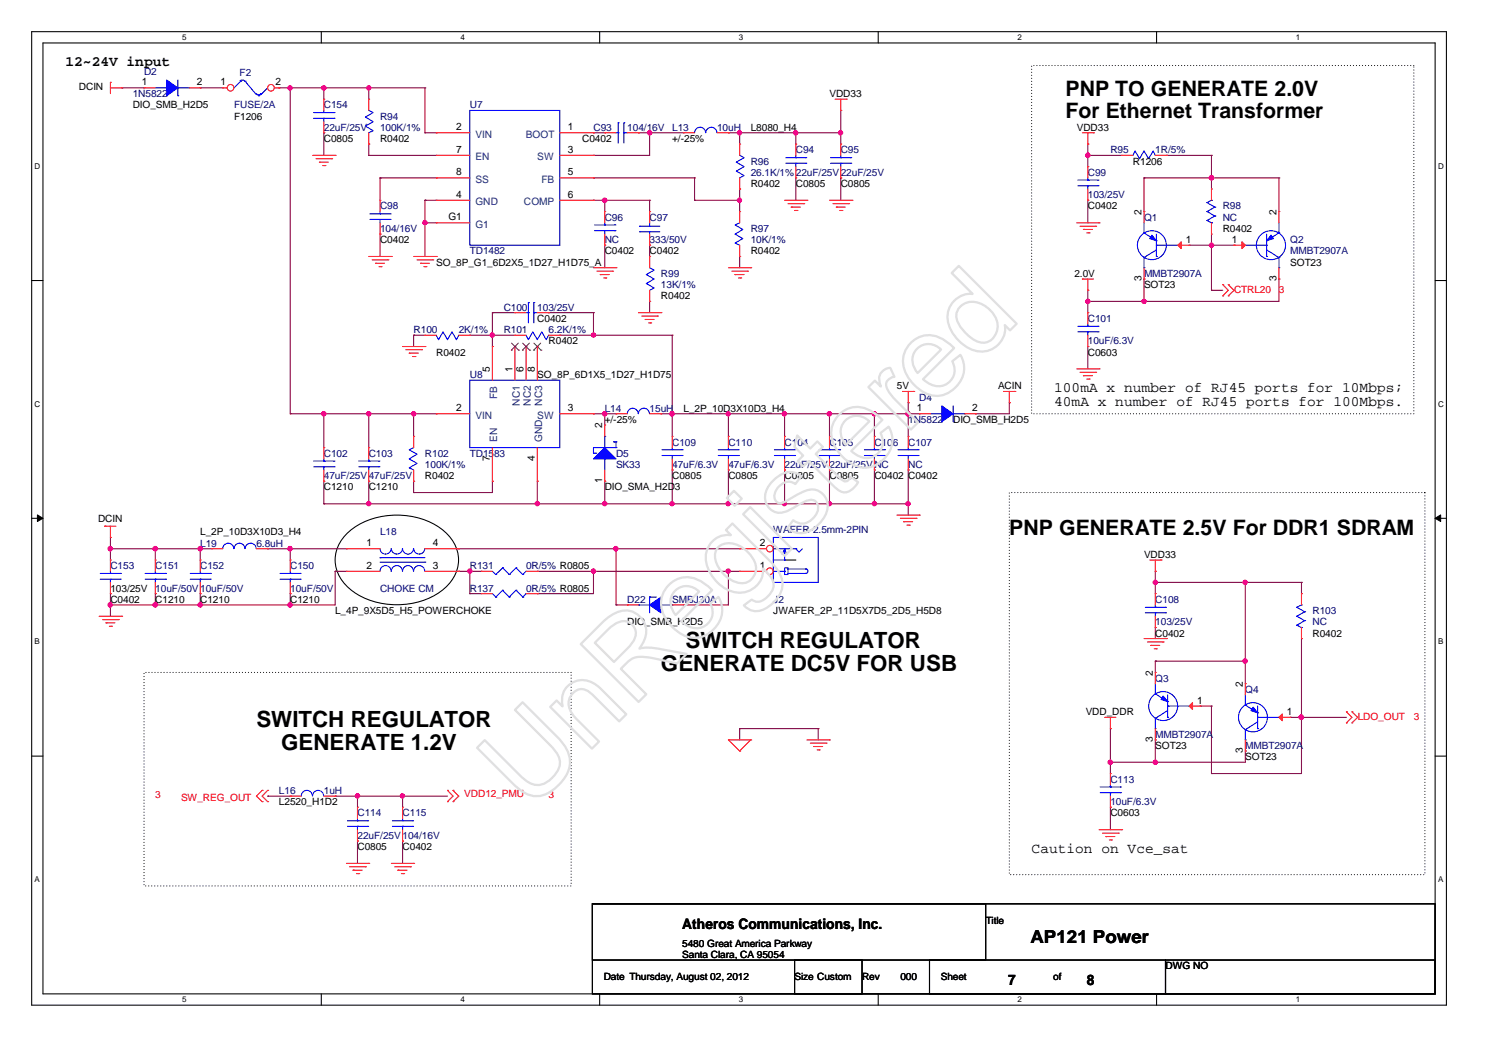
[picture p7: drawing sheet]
<svg xmlns="http://www.w3.org/2000/svg" width="297mm" height="210mm" viewBox="0 0 297 210" stroke-linecap="round" stroke-linejoin="round" font-family="sans-serif">
<path d="M6.3 6.3h281.4v193.6h-281.4zM8.5 8.5h277v189.1h-277z" fill="none" stroke="#000" stroke-width=".21"/>
<g fill="#fff">
<path d="M36.2 6.6h.9v1.7h-.9z"/>
<path d="M36.2 197.9h.9v1.8h-.9z"/>
</g>
<path d="M63.9 6.3v2.2M63.9 197.6v2.3" fill="none" stroke="#000" stroke-width=".21"/>
<g fill="#fff">
<path d="M91.6 6.6h.9v1.7h-.9z"/>
<path d="M91.6 197.9h.9v1.8h-.9z"/>
</g>
<path d="M119.3 6.3v2.2M119.3 197.6v2.3" fill="none" stroke="#000" stroke-width=".21"/>
<g fill="#fff">
<path d="M147 6.6h.9v1.7h-.9z"/>
<path d="M147 197.9h.9v1.8h-.9z"/>
</g>
<path d="M174.7 6.3v2.2M174.7 197.6v2.3" fill="none" stroke="#000" stroke-width=".21"/>
<g fill="#fff">
<path d="M202.4 6.6h.9v1.7h-.9z"/>
<path d="M202.4 197.9h.9v1.8h-.9z"/>
</g>
<path d="M230.1 6.3v2.2M230.1 197.6v2.3" fill="none" stroke="#000" stroke-width=".21"/>
<g fill="#fff">
<path d="M257.8 6.6h.8v1.7h-.8z"/>
<path d="M257.8 197.9h.8v1.8h-.8z"/>
<path d="M6.9 32.2h1.1v1.7h-1.1z"/>
<path d="M286.1 32.2h1.1v1.7h-1.1z"/>
<path d="M6.9 79.4h1.1v1.8h-1.1z"/>
<path d="M286.1 79.4h1.1v1.8h-1.1z"/>
</g>
<path d="M6.3 55.8h2.2M285.5 55.8h2.2" fill="none" stroke="#000" stroke-width=".21"/>
<g fill="#fff">
<path d="M6.9 126.7h1.1v1.8h-1.1z"/>
<path d="M286.1 126.7h1v1.8h-1z"/>
</g>
<path d="M6.3 103.1h2.2M285.5 103.1h2.2" fill="none" stroke="#000" stroke-width=".21"/>
<path d="M7.4 102.4l1.1 .7-1.1 .6zM285.5 103.1l1.1-.7v1.3z" fill="#000" stroke="#000" stroke-width=".2"/>
<g fill="#fff">
<path d="M6.9 174h1.1v1.8h-1.1z"/>
<path d="M286.1 174h1v1.8h-1z"/>
</g>
<path d="M68.9 106.3a15.3 15.3 0 0 1 17.1-2.3 8.6 8.6 0 0 1 5.2 7.4 8.6 8.6 0 0 1-5.2 7.3 15.7 15.7 0 0 1-16.2-1.4 7.1 7.1 0 0 1-.9-11zM156.1 111.4h2.2M6.3 150.4h2.2M285.5 150.4h2.2M117.8 179.7h78.3v11.2h-78.3zM117.8 179.7h167.7v17.9h-167.7zM158.1 190.9h13.4v6.7h-13.4zM184.9 190.9h47v6.7h-47zM231.9 190.9h53.6v6.7h-53.6z" fill="none" stroke="#000" stroke-width=".21"/>
<path d="M205.2 13h76.1v69.3h-76.1zM200.8 98h82.7v75.9h-82.7zM28.7 133.7h84.9v42.5h-84.9z" fill="none" stroke="#000" stroke-width=".21" stroke-dasharray="0 .6"/>
<g fill="none" stroke="#800040" stroke-width=".21">
<path d="M24.2 17.5h.1M24.2 17.5h4.5M39.8 17.5h.1M39.8 17.5h4.5M55.5 17.5h.1M55.5 17.5h29M57.7 17.5h.1M57.7 17.5v64.8M64.4 17.5h.1M64.4 17.5v2.2M73.4 17.5h.1M73.4 17.5v2.2"/>
<path d="M84.5 17.5h.1M84.5 17.5v8.9M64.4 26.4h.1M64.4 26.4v4.5M73.4 30.9h.1M73.4 28.7h.1M73.4 30.9h13.4M73.4 28.7v2.2M75.6 35.4h.1M75.6 35.4h11.2M75.6 35.4v4.4M84.5 39.8h.1"/>
<path d="M84.5 26.4h.1M84.5 39.8h2.3M84.5 39.8v11.2M84.5 26.4h2.3M118.1 39.8h.1M118.1 26.4h.1M118.1 30.9h.1M118.1 35.4h.1M118.1 35.4h20.1M118.1 39.8h11.1M118.1 26.4h2.2M120.3 39.8h.1"/>
<path d="M120.3 39.8v2.3M127 26.4h.1M127 26.4h9M129.2 26.4h.1M129.2 39.8h.1M129.2 26.4v4.5h-11.1M129.2 39.8v2.3M138.2 39.8h.1M138.2 35.4h.1M138.2 39.8h8.9M138.2 35.4v4.4M144.9 26.4h.1"/>
<path d="M144.9 26.4h22.4M147.1 39.8h.1M147.1 37.6h.1M147.1 26.4h.1M147.1 26.4v2.3M147.1 37.6v4.5M158.3 26.4h.1M158.3 39.8h.1M158.3 26.4v2.3M158.3 35.4v4.4M167.3 35.4h.1M167.3 26.4h.1"/>
<path d="M167.3 22h.1M167.3 22v6.7M167.3 35.4v4.4M216.4 39.8h.1M216.4 30.9h.1M216.4 28.7h.1M216.4 28.7v4.4M216.4 39.8v4.5M216.4 30.9h6.7M227.6 35.4h.1M227.6 35.4h26.8M227.6 35.4v6.7"/>
<path d="M232.1 30.9h.1M232.1 30.9h8.9M241 35.4h.1M241 30.9h.1M241 30.9v6.7M254.4 35.4h.1M254.4 35.4v6.7M75.6 46.6h.1M75.6 46.6v4.4M84.5 44.3h.1M84.5 44.3h2.3M120.3 48.8h.1"/>
<path d="M120.3 48.8v4.4M129.2 59.9h.1M129.2 48.8h.1M129.2 48.8v2.2M129.2 59.9v2.3M147.1 51h.1M147.1 51v2.2M216.4 59.9h.1M216.4 57.7h.1M216.4 57.7v4.5M227.6 59.9h.1M227.6 55.5h.1"/>
<path d="M227.6 55.5v4.4M236.6 48.8h8.9M241 48.8h.1M241 57.7h.1M241 46.6v11.1M241 57.7h2.2M254.4 55.5h.1M254.4 55.5v4.4h-38M82.3 66.7h.1M82.3 66.7h2.2M82.3 66.7v2.2M93.5 66.7h.1"/>
<path d="M93.5 66.7h8.9M98 66.7h.1M98 62.2h.1M98 62.2v6.7M98 62.2h4.4M109.1 62.2h.1M109.1 62.2h9M111.4 66.7h.1M111.4 66.7h22.3M118.1 62.2h.1M118.1 66.7h.1M118.1 62.2v4.5"/>
<path d="M133.7 66.7h.1M133.7 66.7v20.1M216.4 68.9h.1M216.4 68.9v4.5M57.7 82.3h.1M57.7 82.3h29.1M64.4 82.3h.1M64.4 95.7h.1M64.4 82.3v6.7M64.4 95.7v4.5M73.4 82.3h.1M73.4 95.7h.1"/>
<path d="M73.4 82.3v6.7M73.4 95.7v4.5M82.3 82.3h.1M82.3 95.7h.1M82.3 98h.1M82.3 82.3v4.5M82.3 95.7v2.3M98 95.7h.1M98 95.7v2.3h-15.7M106.9 95.7h.1M106.9 95.7v4.5M118.1 82.3h.1"/>
<path d="M118.1 82.3h4.4M120.3 82.3h.1M120.3 95.7h.1M120.3 82.3v2.2M120.3 95.7v4.5M131.5 82.3h.1M131.5 82.3h51.4M133.7 82.3h.1M133.7 93.5h.1M133.7 93.5v6.7M144.9 82.3h.1M144.9 93.5h.1"/>
<path d="M144.9 82.3v4.5M144.9 93.5v6.7M156.1 82.3h.1M156.1 93.5h.1M156.1 82.3v4.5M156.1 93.5v6.7M165 82.3h.1M165 93.5h.1M165 82.3v4.5M165 93.5v6.7M173.9 82.3h.1M173.9 93.5h.1"/>
<path d="M173.9 82.3v4.5M173.9 93.5v6.7M180.7 82.3h.1M180.7 80.1h.1M180.7 93.5h.1M180.7 80.1v6.7M180.7 93.5v8.9M194 82.3h.1M200.8 80.1h.1M200.8 80.1v2.2h-6.8M22 109.1h.1M22 106.9h.1"/>
<path d="M22 118.1h.1M22 109.1h20.1M22 106.9v4.5M22 118.1v4.4M30.9 109.1h.1M30.9 118.1h.1M30.9 109.1v2.3M30.9 118.1v2.2M39.8 109.1h.1M39.8 118.1h.1M39.8 109.1v2.3M39.8 118.1v2.2"/>
<path d="M53.2 109.1h.1M53.2 109.1h15.7M57.7 109.1h.1M57.7 118.1h.1M57.7 109.1v2.3M57.7 118.1v2.2M64.4 100.2h.1M64.4 100.2h116.3M66.7 113.6h.1M66.7 113.6v6.7h-44.7M66.7 113.6h2.2M73.4 100.2h.1"/>
<path d="M91.3 113.6h.1M91.3 109.1h.1M91.3 109.1h55.8M91.3 113.6h4.4M93.5 113.6h.1M93.5 118.1h.1M93.5 113.6v4.5M93.5 118.1h2.2M106.9 100.2h.1M106.9 118.1h.1M106.9 113.6h.1M106.9 113.6h40.2"/>
<path d="M118.1 113.6h.1M118.1 113.6v4.5h-11.2M120.3 100.2h.1M122.5 109.1h.1M122.5 109.1v11.2M133.7 100.2h.1M144.9 113.6h.1M144.9 100.2h.1M144.9 113.6v6.7h-8.9M156.1 100.2h.1M165 100.2h.1M173.9 100.2h.1"/>
<path d="M180.7 100.2h.1M229.8 113.6h.1M229.8 115.8h.1M229.8 113.6v4.5M229.8 115.8h29.1M247.7 115.8h.1M247.7 115.8v20.2M258.9 115.8h.1M258.9 115.8v2.3M22 120.3h.1M30.9 120.3h.1M39.8 120.3h.1"/>
<path d="M57.7 120.3h.1M122.5 120.3h.1M122.5 120.3h2.3M136 120.3h.1M229.8 124.8h.1M229.8 131.5h.1M229.8 124.8v2.2M229.8 131.5v2.2M229.8 131.5h17.9M247.7 131.5h.1M258.9 127h.1M258.9 127v26.8h-17.9"/>
<path d="M53.2 158.3h.1M53.2 158.3h4.5M66.7 158.3h.1M66.7 158.3h22.3M71.1 158.3h.1M71.1 158.3v2.2M80.1 158.3h.1M80.1 158.3v2.2M147.1 144.9h.1M147.1 144.9v2.2M147.1 144.9h15.7M162.8 144.9h.1"/>
<path d="M162.8 144.9v2.2M220.9 151.6h.1M220.9 144.9h.1M220.9 144.9v8.9M229.8 147.1h.1M229.8 151.6h.1M229.8 147.1v4.5M238.8 140.4h.1M238.8 140.4h2.2M241 140.4h.1M241 153.8h.1M241 140.4v13.4"/>
<path d="M247.7 149.3h.1M247.7 149.3v2.3h-26.8M256.7 142.7h.1M256.7 142.7h11.1M258.9 142.7h.1M71.1 167.3h.1M71.1 167.3v4.4M80.1 167.3h.1M80.1 167.3v4.4M220.9 160.5h.1M220.9 160.5v4.5"/>
</g>
<g fill="#f0f" stroke="#f0f" stroke-width=".21">
<circle cx="229.8" cy="151.6" r=".42"/>
<circle cx="258.8" cy="142.6" r=".43"/>
<circle cx="247.7" cy="131.5" r=".43"/>
<circle cx="241" cy="35.3" r=".42"/>
<circle cx="220.9" cy="151.6" r=".43"/>
<circle cx="80" cy="158.3" r=".42"/>
<circle cx="216.4" cy="30.9" r=".43"/>
<circle cx="227.6" cy="59.9" r=".42"/>
<circle cx="216.4" cy="59.9" r=".42"/>
<circle cx="71.1" cy="158.3" r=".42"/>
<circle cx="241" cy="48.8" r=".42"/>
<circle cx="57.7" cy="17.5" r=".42"/>
<circle cx="229.8" cy="115.8" r=".42"/>
<circle cx="97.9" cy="66.6" r=".43"/>
<circle cx="118.1" cy="66.6" r=".42"/>
<circle cx="120.3" cy="82.3" r=".43"/>
<circle cx="144.9" cy="82.3" r=".42"/>
<circle cx="133.7" cy="82.3" r=".42"/>
<circle cx="165" cy="82.3" r=".43"/>
<circle cx="82.3" cy="82.3" r=".42"/>
<circle cx="73.4" cy="82.3" r=".42"/>
<circle cx="64.4" cy="82.3" r=".43"/>
<circle cx="156" cy="100.2" r=".42"/>
<circle cx="165" cy="100.2" r=".43"/>
<circle cx="106.9" cy="100.2" r=".42"/>
<circle cx="73.4" cy="100.2" r=".42"/>
<circle cx="180.6" cy="82.3" r=".42"/>
<circle cx="180.6" cy="100.2" r=".42"/>
<circle cx="64.4" cy="17.5" r=".43"/>
<circle cx="73.4" cy="17.5" r=".42"/>
<circle cx="129.2" cy="26.4" r=".42"/>
<circle cx="147.1" cy="26.4" r=".42"/>
<circle cx="147.1" cy="39.8" r=".42"/>
<circle cx="158.3" cy="26.4" r=".42"/>
<circle cx="120.3" cy="39.8" r=".43"/>
<circle cx="84.5" cy="44.3" r=".42"/>
<circle cx="167.2" cy="26.4" r=".42"/>
<circle cx="21.9" cy="120.3" r=".43"/>
<circle cx="93.5" cy="113.6" r=".42"/>
<circle cx="57.7" cy="109.1" r=".43"/>
<circle cx="39.8" cy="120.3" r=".43"/>
<circle cx="57.7" cy="120.3" r=".43"/>
<circle cx="30.9" cy="109.1" r=".44"/>
<circle cx="39.8" cy="109.1" r=".43"/>
<circle cx="144.9" cy="113.6" r=".42"/>
<circle cx="118.1" cy="113.6" r=".42"/>
<circle cx="122.5" cy="109.1" r=".43"/>
<circle cx="30.9" cy="120.3" r=".44"/>
<circle cx="21.9" cy="109.1" r=".43"/>
<circle cx="144.9" cy="100.2" r=".42"/>
<circle cx="156" cy="82.3" r=".42"/>
<circle cx="120.3" cy="100.2" r=".43"/>
<circle cx="133.7" cy="100.2" r=".42"/>
<circle cx="247.7" cy="115.8" r=".42"/>
<circle cx="173.9" cy="82.3" r=".42"/>
<circle cx="173.9" cy="100.2" r=".42"/>
</g>
<g fill="none" stroke="#f00" stroke-width=".21">
<path d="M22 16.4h.1M22 16.4v2.2M22 17.5h2.2M24.2 17.5h.1M73.4 19.7h.1M73.4 19.7v2.3M166.1 19.7h2.3M167.3 19.7v2.3M168.4 19.7h.1M62.2 30.9h4.5M62.9 31.6h3.1M63.5 32.3h.1"/>
<path d="M63.5 32.3h1.8M64.2 32.9h.4M64.6 32.9h.1M66 31.6h.1M66.7 30.9h.1M73.4 28.7h.1M73.4 26.4v2.3M86.8 30.9h.1M86.8 35.4h.1M86.8 39.8h.1M86.8 26.4h.1M86.8 26.4h6.7"/>
<path d="M86.8 39.8h6.7M86.8 30.9h6.7M86.8 35.4h6.7M111.4 26.4h6.7M111.4 39.8h6.7M111.4 30.9h6.7M111.4 35.4h6.7M118.1 30.9h.1M118.1 26.4h.1M118.1 35.4h.1M118.1 39.8h.1M136 26.4h.1"/>
<path d="M136 26.4h2.2M142.7 26.4h2.2M144.9 26.4h.1M147.1 28.7h.1M147.1 37.6h.1M147.1 28.7v2.2M147.1 35.4v2.2M156.1 39.8h4.4M158.3 28.7h.1M158.3 35.4h.1M158.3 28.7v2.2M158.3 33.1v2.3"/>
<path d="M160.5 39.8h.1M165 39.8h4.5M167.3 22h.1M167.3 28.7h.1M167.3 35.4h.1M167.3 28.7v2.2M167.3 33.1v2.3M169.5 39.8h.1M215.3 26.4h2.2M216.4 28.7h.1M216.4 33.1h.1M216.4 39.8h.1"/>
<path d="M216.4 26.4v2.3M216.4 33.1v2.3M216.4 37.6v2.2M217.5 26.4h.1M241 37.6h.1M241 37.6v2.2M73.4 51h4.4M74 51.7h3.2M74.7 52.4h.1M74.7 52.4h1.8M75.4 53h.4M75.8 53h.1"/>
<path d="M77.2 51.7h.1M77.8 51h.1M82.3 51h4.5M83 51.7h3.1M83.6 52.4h.1M83.6 52.4h1.8M84.3 53h.4M84.7 53h.1M86.1 51.7h.1M86.8 51h.1M86.8 44.3h.1M86.8 44.3h6.7"/>
<path d="M118.1 53.2h4.4M118.7 53.9h3.2M119.4 54.6h.1M119.4 54.6h1.8M120.1 55.3h.4M120.3 42.1h.1M120.3 48.8h.1M120.3 42.1v2.2M120.3 46.6v2.2M120.5 55.3h.1M121.9 53.9h.1M122.5 53.2h.1"/>
<path d="M129.2 51h.1M129.2 59.9h.1M129.2 48.8h.1M129.2 42.1h.1M129.2 42.1v2.2M129.2 46.6v2.2M129.2 51v2.2M129.2 57.7v2.2M144.9 53.2h4.4M145.6 53.9h3.1M146.2 54.6h.1M146.2 54.6h1.8"/>
<path d="M146.9 55.3h.5M147.4 55.3h.1M148.7 53.9h.1M149.3 53.2h.1M156.8 40.5h3.1M157.4 41.2h.1M157.4 41.2h1.8M158.1 41.9h.4M158.5 41.9h.1M159.9 40.5h.1M165.7 40.5h3.1M166.4 41.2h.1"/>
<path d="M166.4 41.2h1.7M167 41.9h.5M167.5 41.9h.1M168.8 40.5h.1M214.2 44.3h4.4M214.8 45h3.2M215.3 55.5h.1M215.3 55.5h2.2M215.5 45.6h.1M215.5 45.6h1.8M216.2 46.3h.5M216.4 57.7h.1"/>
<path d="M216.4 55.5v2.2M216.7 46.3h.1M218 45h.1M218.6 44.3h.1M227.6 42.1h.1M227.6 55.5h.1M227.6 42.1v2.2M227.6 53.2v2.3M234.3 48.8h2.3M236.6 48.8h.1M241 46.6h.1M241 44.3v2.3"/>
<path d="M243.2 58.8h.1M243.2 56.6h.1M243.2 56.6l1.1 1.1-1.1 1.1M244.3 58.8h.1M244.3 56.6h.1M244.3 56.6l1.2 1.1-1.2 1.1M245.5 48.8h.1M245.5 48.8h2.2M254.4 42.1h.1M254.4 55.5h.1M254.4 42.1v2.2M254.4 53.2v2.3"/>
<path d="M80.1 68.9h4.4M80.7 69.5h3.2M81.4 70.2h.1M81.4 70.2h1.8M82.1 70.9h.4M82.5 70.9h.1M83.9 69.5h.1M84.5 68.9h.1M84.5 66.7h.1M84.5 66.7h2.3M91.3 66.7h2.2M93.5 66.7h.1"/>
<path d="M98 68.9h.1M98 68.9v6.7M102.4 68.9h.1M102.4 66.7h.1M102.4 62.2h.1M102.4 62.2h2.2M102.4 68.9v6.7M102.4 66.7h2.2M104.6 68.9h.1M104.6 68.9v6.7M106.9 68.9h.1M106.9 62.2h2.2"/>
<path d="M106.9 68.9v6.7M109.1 62.2h.1M109.1 66.7h2.3M111.4 66.7h.1M127 62.2h4.5M127.7 62.9h3.1M128.3 63.5h.1M128.3 63.5h1.8M129 64.2h.4M129.4 64.2h.1M130.8 62.9h.1M131.5 62.2h.1"/>
<path d="M179.5 77.8h2.3M180.7 77.8v2.3M181.8 77.8h.1M199.6 77.8h2.3M200.8 77.8v2.3M201.9 77.8h.1M214.2 73.4h4.4M214.8 74h3.2M215.5 74.7h.1M215.5 74.7h1.8M216.2 75.4h.5M216.7 75.4h.1"/>
<path d="M218 74h.1M218.6 73.4h.1M73.4 89h.1M73.4 95.7h.1M73.4 89v2.3M73.4 93.5v2.2M82.3 95.7h.1M82.3 86.8h.1M82.3 86.8v2.2M82.3 93.5v2.2M86.8 82.3h.1M86.8 82.3h6.7"/>
<path d="M98 95.7h.1M98 89v6.7M106.9 95.7h.1M106.9 89v6.7M111.4 82.3h6.7M118.1 82.3h.1M133.7 86.8h.1M133.7 93.5h.1M133.7 86.8v2.2M133.7 91.3v2.2M144.9 86.8h.1M144.9 93.5h.1"/>
<path d="M144.9 86.8v2.2M144.9 91.3v2.2M156.1 86.8h.1M156.1 93.5h.1M156.1 86.8v2.2M156.1 91.3v2.2M173.9 86.8h.1M173.9 93.5h.1M173.9 86.8v2.2M173.9 91.3v2.2M180.7 80.1h.1M180.7 86.8h.1"/>
<path d="M180.7 93.5h.1M180.7 86.8v2.2M180.7 91.3v2.2M182.9 82.3h.1M182.9 82.3h2.2M191.8 82.3h2.2M194 82.3h.1M200.8 80.1h.1M20.8 104.6h.1M20.8 104.6h2.3M22 106.9h.1M22 111.4h.1"/>
<path d="M22 118.1h.1M22 104.6v2.3M22 111.4v2.2M22 115.8v2.3M39.8 111.4h.1M39.8 118.1h.1M39.8 111.4v2.2M39.8 115.8v2.3M57.7 111.4h.1M57.7 118.1h.1M57.7 111.4v2.2M57.7 115.8v2.3"/>
<path d="M68.9 109.1h.1M68.9 113.6h.1M68.9 109.1h6.7M68.9 113.6h6.7M84.5 109.1h6.8M84.5 113.6h6.8M91.3 113.6h.1M91.3 109.1h.1M95.7 113.6h.1M95.7 113.6h2.3M104.6 113.6h2.3M106.9 113.6h.1"/>
<path d="M178.4 102.4h4.5M179.1 103.1h3.1M179.7 103.8h.1M179.7 103.8h1.9M180.4 104.4h.5M180.9 104.4h.1M182.2 103.1h.1M182.9 102.4h.1M228.7 111.4h2.3M229.8 113.6h.1M229.8 111.4v2.2M231 111.4h.1"/>
<path d="M258.9 118.1h.1M258.9 118.1v2.2M19.7 122.5h4.5M20.4 123.2h3.1M21.1 123.9h.1M21.1 123.9h1.8M21.8 124.5h.4M22.2 124.5h.1M23.5 123.2h.1M24.2 122.5h.1M124.8 120.3h.1M124.8 120.3h2.2"/>
<path d="M133.7 120.3h2.3M136 120.3h.1M227.6 127h4.5M228.3 127.7h3.1M228.9 128.3h.1M228.9 128.3h1.8M229.6 129h.4M230 129h.1M231.4 127.7h.1M232.1 127h.1M247.7 136h.1M247.7 136v2.2"/>
<path d="M258.9 127h.1M258.9 124.8v2.2M52.1 157.2h.1M52.1 159.4h.1M52.1 157.2l-1.1 1.1 1.1 1.1M53.2 157.2h.1M53.2 159.4h.1M53.2 157.2l-1.1 1.1 1.1 1.1M57.7 158.3h.1M57.7 158.3h2.2M64.4 158.3h2.3M66.7 158.3h.1"/>
<path d="M89 159.4h.1M89 157.2h.1M89 157.2l1.1 1.1-1.1 1.1M90.1 159.4h.1M90.1 157.2h.1M90.1 157.2l1.2 1.1-1.2 1.1M144.9 147.1h.1M144.9 147.1h4.4M144.9 147.1l2.2 2.2M147.1 149.3h.1M149.3 147.1h.1M149.3 147.1l-2.2 2.2"/>
<path d="M160.5 147.1h4.5M161.2 147.8h3.1M161.9 148.5h.1M161.9 148.5h1.8M162.6 149.1h.4M163 149.1h.1M164.3 147.8h.1M165 147.1h.1M219.8 142.7h.1M219.8 142.7h2.2M220.9 144.9h.1M220.9 142.7v2.2"/>
<path d="M247.7 149.3h.1M247.7 147.1v2.2M254.4 142.7h2.3M256.7 142.7h.1M267.8 143.8h.1M267.8 141.6h.1M267.8 141.6l1.1 1.1-1.1 1.1M268.9 143.8h.1M268.9 141.6h.1M268.9 141.6l1.2 1.1-1.2 1.1M68.9 171.7h4.5M69.5 172.4h3.2"/>
<path d="M70.2 173.1h.1M70.2 173.1h1.8M70.9 173.7h.5M71.1 160.5h.1M71.1 167.3h.1M71.1 160.5v2.3M71.1 165v2.3M71.4 173.7h.1M72.7 172.4h.1M73.4 171.7h.1M77.8 171.7h4.5M78.5 172.4h3.2"/>
<path d="M79.2 173.1h.1M79.2 173.1h1.8M79.8 173.7h.5M80.3 173.7h.1M81.7 172.4h.1M82.3 171.7h.1M218.6 165h4.5M219.3 165.7h3.2M220 166.4h.1M220 166.4h1.8M220.7 167h.4M221.1 167h.1"/>
<path d="M222.5 165.7h.1M223.1 165h.1"/>
</g>
<g fill="none" stroke="#00f" stroke-width=".21">
<path d="M73.4 22l.8 .4-1.5 .9 1.5 .9-1.5 .9 1.5 .9-.8 .4M93.5 22h17.9v26.8h-17.9zM138.2 26.4a1.12 1.12 0 0 1 1.1-1.1 1.12 1.12 0 0 1 1.1 1.1 1.1 1.1 0 0 1 1.1-1.1 1.1 1.1 0 0 1 1.1 1.1M147.1 30.9l.9 .5-1.5 .9 1.5 .8-1.5 .9 1.5 .9-.9 .5M156.3 32.5h4M156.3 31.4h4M158.3 31.4h.1M158.3 32.5h.1M158.3 30.9v.5M158.3 32.5v.6M160.3 32.5h.1M160.3 31.4h.1"/>
<path d="M165.2 32.5h4M165.2 31.4h4M167.3 31.4h.1M167.3 32.5h.1M167.3 30.9v.5M167.3 32.5v.6M169.2 32.5h.1M169.2 31.4h.1M214.4 36.9h4M214.4 35.8h4M216.4 35.8h.1M216.4 36.9h.1"/>
<path d="M216.4 35.4v.4M216.4 36.9v.7M218.4 36.9h.1M218.4 35.8h.1M241 39.8h.1M241 39.8l-.9 .5M118.3 45.9h4M118.3 44.7h4M120.3 44.7h.1M120.3 45.9h.1M120.3 44.3v.4M120.3 45.9v.7"/>
<path d="M122.3 45.9h.1M122.3 44.7h.1M127.2 45h.1M127.2 46.1h.1M127.2 45h4.1M127.2 46.1h4.1M129.2 53.2l.9 .5-1.5 .9 1.5 .9-1.5 .9 1.5 .9-.9 .4M129.2 46.1h.1M129.2 45h.1M129.2 44.3v.7M129.2 46.1v.5M227.6 46.3h.1"/>
<path d="M227.6 51.2h.1M227.6 53.2h.1M227.6 44.3v2M227.6 51.2v2M227.6 46.3l2.4 1.6M230 48.8h.1M230 51h.1M230 47.9h.1M230 48.8h4.3M230 46.6v4.4M230 49.7l-2.4 1.5M240.1 43.8h.1"/>
<path d="M240.1 42.1h.1M240.1 40.3h.1M240.1 43.8l.9 .5M240.1 42.1l1.6 .9M240.1 40.3l1.6 .9M241 44.3h.1M241.7 43h.1M241.7 41.2h.1M241.7 43l-1.6 .8M241.7 41.2l-1.6 .9M247.7 48.8h4.3M252 48.8h.1"/>
<path d="M252 51h.1M252 47.9h.1M252 46.6v4.4M252 49.7l2.4 1.5M254.4 46.3h.1M254.4 51.2h.1M254.4 53.2h.1M254.4 44.3v2M254.4 51.2v2M254.4 46.3l-2.4 1.6M86.8 66.7l.4 .9 .9-1.6 .9 1.6 .9-1.6 .9 1.6 .5-.9M93.5 75.6h17.9v13.4h-17.9z"/>
<path d="M104.6 66.7l.5 .9 .9-1.6 .9 1.6 .9-1.6 .9 1.6 .4-.9M104.6 62.2h.5M105.1 62.2h.1M105.1 60.2h.1M105.1 60.2v4M106.2 60.2h.1M106.2 62.2h.1M106.2 62.2h.7M106.2 60.2v4M71.4 92.8h4M71.4 91.7h4M73.4 91.7h.1"/>
<path d="M73.4 92.8h.1M73.4 91.3v.4M73.4 92.8v.7M75.4 92.8h.1M75.4 91.7h.1M82.3 89l-.9 .4 1.6 .9-1.6 1 1.6 .9-1.6 .8 .9 .5M131.7 90.6h4M131.7 89.4h4M133.7 89.4h.1M133.7 90.6h.1M133.7 89v.4M133.7 90.6v.7"/>
<path d="M135.7 90.6h.1M135.7 89.4h.1M142.9 90.6h4M142.9 89.4h4M144.9 89.4h.1M144.9 90.6h.1M144.9 89v.4M144.9 90.6v.7M146.9 90.6h.1M146.9 89.4h.1M154 90.6h4.1M154 89.4h4.1"/>
<path d="M156.1 89.4h.1M156.1 90.6h.1M156.1 89v.4M156.1 90.6v.7M158.1 90.6h.1M158.1 89.4h.1M172 90.6h4M172 89.4h4M173.9 89.4h.1M173.9 90.6h.1M173.9 89v.4M173.9 90.6v.7"/>
<path d="M176 90.6h.1M176 89.4h.1M178.6 90.6h4.1M178.6 89.4h4.1M180.7 89.4h.1M180.7 90.6h.1M180.7 89v.4M180.7 90.6v.7M182.7 90.6h.1M182.7 89.4h.1M185.1 82.3h2.3M187.4 82.3h.1"/>
<path d="M189.6 83.9h.1M189.6 80.7v3.2M189.6 82.3h2.2M191.8 82.3h.1M19.9 115.2h4.1M19.9 114h4.1M22 114h.1M22 115.2h.1M22 113.6v.4M22 115.2v.6M24 115.2h.1M24 114h.1"/>
<path d="M37.8 115.2h4.1M37.8 114h4.1M39.8 114h.1M39.8 115.2h.1M39.8 113.6v.4M39.8 115.2v.6M41.9 115.2h.1M41.9 114h.1M55.7 115.2h4M55.7 114h4M57.7 114h.1M57.7 115.2h.1"/>
<path d="M57.7 113.6v.4M57.7 115.2v.6M59.7 115.2h.1M59.7 114h.1M75.6 113.6a1.1 1.1 0 0 1 1.1-1.1 1.1 1.1 0 0 1 1.1 1.1M75.6 109.1a1.1 1.1 0 0 0 1.1 1.1 1.1 1.1 0 0 0 1.1-1.1M75.6 110.9h.1M75.6 111.8h8.9M75.6 110.9h8.9M77.8 113.6a1.1 1.1 0 0 1 1.1-1.1 1.1 1.1 0 0 1 1.1 1.1 1.1 1.1 0 0 1 1.1-1.1 1.1 1.1 0 0 1 1.1 1.1M77.8 109.1a1.12 1.12 0 0 0 1.2 1.1 1.12 1.12 0 0 0 1.1-1.1 1.08 1.08 0 0 0 1.1 1.1 1.08 1.08 0 0 0 1-1.1M82.3 113.6a1.1 1.1 0 0 1 1.1-1.1 1.1 1.1 0 0 1 1.1 1.1"/>
<path d="M82.3 109.1a1.1 1.1 0 0 0 1.1 1.1 1.1 1.1 0 0 0 1.1-1.1M84.5 111.8h.1M98 113.6l.6 .6M98.6 114.2h.1M100 112.9h.1M100 112.9l-1.4 1.3M100 112.9l1.3 1.3M101.3 114.2h.1M102.7 112.9h.1M102.7 112.9l-1.4 1.3M102.7 112.9l1.3 1.3M104 114.2h.1"/>
<path d="M104.6 113.6h.1M104.6 113.6l-.6 .6M129.2 118.7h.1M129.2 118.7v3.2M129.2 118.7h1.2M130.4 118.7h.1M153.8 106.9h9v8.9h-9zM153.8 113.6h2.3M153.8 111.4h2.3M153.8 109.1h4.5M156.1 112.9h.7v1.3h-.7zM156.1 109.1l.4 1.1h-.9z"/>
<path d="M156.1 113.6h.1M156.1 111.4h.1M156.1 109.1h.1M156.1 109.1v2.3M156.8 114h3.5M156.8 113.1h3.5M158.3 109.1h.1M158.3 109.1l.7 .7 .6-.7M160.3 113.1a.42 .42 0 0 1 .4 .5 .42 .42 0 0 1-.4 .4M160.3 114h.1M160.3 113.1h.1M127 120.3h.1"/>
<path d="M127 120.3h2.2M131.5 120.3h2.2M133.7 120.3h.1M247.7 138.2v2M258 124.3h.1M258 122.5h.1M258 120.8h.1M258 124.3l.9 .5M258 122.5l1.5 .9M258 120.8l1.5 .9M258.9 124.8h.1M258.9 120.3h.1"/>
<path d="M258.9 120.3l-.9 .5M259.5 123.4h.1M259.5 121.7h.1M259.5 123.4l-1.5 .9M259.5 121.7l-1.5 .8M59.9 158.3a1.1 1.1 0 0 1 1.1-1.1 1.1 1.1 0 0 1 1.1 1.1M62.2 158.3a1.1 1.1 0 0 1 1.1-1.1 1.1 1.1 0 0 1 1.1 1.1M247.7 140.2h.1M247.7 145.1h.1M247.7 147.1h.1M247.7 145.1v2M247.7 140.2l2.5 1.6"/>
<path d="M250.2 142.7h.1M250.2 144.9h.1M250.2 141.8h.1M250.2 142.7h4.2M250.2 140.4v4.5M250.2 143.5l-2.5 1.6M69.1 164.3h4M69.1 163.2h4M71.1 163.2h.1M71.1 164.3h.1M71.1 162.8v.4M71.1 164.3v.7"/>
<path d="M73.1 164.3h.1M73.1 163.2h.1"/>
<circle cx="229.1" cy="48.8" r="2.88"/>
<circle cx="252.8" cy="48.8" r="2.89"/>
<circle cx="249.2" cy="142.6" r="2.89"/>
</g>
<path d="M101.7 69.6h.1M101.8 68.2l1.4 1.4M103.1 68.2l-1.4 1.4M103.2 69.6h.1M103.9 69.6h.1M104 68.2l1.4 1.4M105.3 68.2l-1.4 1.4M105.4 69.6h.1M106.2 69.6h.1M106.2 68.2l1.4 1.4M107.6 68.2l-1.4 1.4M107.6 69.6h.1" fill="none" stroke="#804000" stroke-width=".2"/>
<g fill="#00f" stroke="#00f" stroke-width=".21">
<path d="M229.1 46.8l.9 1.1-1.3-.5z"/>
<path d="M249.3 140.6l.9 1.2-1.4-.5z"/>
<path d="M252.8 46.8l.5 .6-1.3 .5z"/>
<path d="M187.4 80.7l2.2 1.6-2.2 1.6z" fill-rule="evenodd"/>
<path d="M129.2 120.3l2.3-1.6v3.2z" fill-rule="evenodd"/>
</g>
<g fill="#f00" stroke="#f00" stroke-width=".21">
<path d="M235 48.1v1.3l-.7-.6z"/>
<path d="M255.1 142v1.3l-.7-.6z"/>
<path d="M247 48.1l.7 .7-.7 .6z"/>
</g>
<circle cx="153.1" cy="113.6" r=".66" fill="#fff" stroke="#f00" stroke-width=".21"/>
<path d="M147.1 113.6h.1M147.1 113.6h5.4" fill="none" stroke="#f00" stroke-width=".21"/>
<circle cx="153.1" cy="109.1" r=".66" fill="#fff" stroke="#f00" stroke-width=".21"/>
<path d="M147.1 51h.1M147.1 42.1h.1M147.1 42.1v2.2M147.1 48.8v2.2M122.5 82.3h.1M122.5 82.3h2.3M129.2 82.3h2.3M131.5 82.3h.1M147.1 109.1h.1M147.1 109.1h5.4" fill="none" stroke="#f00" stroke-width=".21"/>
<g fill="none" stroke="#00f" stroke-width=".21">
<path d="M47.9 16.2h.1M47.9 16.2l-1.3 1.3M48.3 16l-.5 .1M48.3 15.9l.4 .3M48.8 16.2h.1M48.8 16.2l2.2 2.6M51 18.6l.2 .2M51.2 18.8h.1M51.2 18.8l.3 .2M51.5 19h.1M51.7 18.8h.1M51.9 18.6h.1"/>
<path d="M51.9 18.6l-.4 .4M53.2 17.5h.1M53.2 17.5l-1.3 1.3M147.1 44.3l-.9 .4 1.6 .9-1.6 1 1.6 .8-1.6 .9 .9 .5M124.8 82.3a1.08 1.08 0 0 1 1.1-1.1 1.08 1.08 0 0 1 1 1.1M127 82.3a1.1 1.1 0 0 1 1.1-1.1 1.1 1.1 0 0 1 1.1 1.1"/>
</g>
<circle cx="45.9" cy="17.5" r=".66" fill="#fff" stroke="#f00" stroke-width=".21"/>
<path d="M44.3 17.5h.1M44.3 17.5h.9" fill="none" stroke="#f00" stroke-width=".21"/>
<circle cx="53.9" cy="17.5" r=".66" fill="#fff" stroke="#f00" stroke-width=".21"/>
<g fill="none" stroke="#f00" stroke-width=".21">
<path d="M28.7 17.5h.1M28.7 17.5h2.2M37.6 17.5h2.2M39.8 17.5h.1M54.6 17.5h.9M55.5 17.5h.1M64.4 19.7h.1M64.4 19.7v2.3M64.4 26.4h.1M64.4 24.2v2.2M75.6 39.8h.1M75.6 39.8v2.3"/>
<path d="M120.3 26.4h.1M120.3 26.4h2.2M124.8 26.4h2.2M127 26.4h.1M223.1 30.9h.1M223.1 30.9h2.3M229.8 30.9h2.3M232.1 30.9h.1M75.6 46.6h.1M75.6 44.3v2.3M216.4 62.2h.1M216.4 68.9h.1"/>
<path d="M216.4 62.2v2.2M216.4 66.7v2.2M64.4 89h.1M64.4 95.7h.1M64.4 89v2.3M64.4 93.5v2.2M120.3 95.7h.1M120.3 84.5h.1M120.3 84.5v2.3M120.3 93.5v2.2M165 86.8h.1M165 93.5h.1"/>
<path d="M165 86.8v2.2M165 91.3v2.2M30.9 111.4h.1M30.9 118.1h.1M30.9 111.4v2.2M30.9 115.8v2.3M42.1 109.1h.1M42.1 109.1h2.2M51 109.1h2.2M53.2 109.1h.1M95.7 118.1h.1M95.7 118.1h2.3"/>
<path d="M104.6 118.1h2.3M106.9 118.1h.1M229.8 118.1h.1M229.8 118.1v2.2M229.8 133.7h.1M229.8 124.8h.1M229.8 122.5v2.3M229.8 133.7v2.3M220.9 153.8h.1M220.9 153.8v2.3M220.9 158.3v2.2M229.8 147.1h.1"/>
<path d="M229.8 144.9v2.2M236.6 140.4h2.2M238.8 140.4h.1M80.1 160.5h.1M80.1 167.3h.1M80.1 160.5v2.3M80.1 165v2.3M220.9 160.5h.1"/>
</g>
<g fill="none" stroke="#00f" stroke-width=".21">
<path d="M30.9 17.5h2.2M33.1 17.5h.1M35.4 19h.1M35.4 15.9v3.1M35.4 17.5h2.2M37.6 17.5h.1M62.4 23.5h4.1M62.4 22.4h4.1M64.4 22.4h.1M64.4 23.5h.1M64.4 22v.4M64.4 23.5v.7"/>
<path d="M66.5 23.5h.1M66.5 22.4h.1M122.5 26.4h.5M123 26.4h.1M123 24.4h.1M123 24.4v4M124.1 24.4h.1M124.1 26.4h.1M124.1 26.4h.7M124.1 24.4v4M225.4 30.9l.4-.9 .9 1.6 .9-1.6 .9 1.6 .9-1.6 .4 .9M73.6 43.6h4"/>
<path d="M73.6 42.5h4M75.6 42.5h.1M75.6 43.6h.1M75.6 42.1v.4M75.6 43.6v.7M77.6 43.6h.1M77.6 42.5h.1M214.4 66h4M214.4 64.9h4M216.4 64.9h.1M216.4 66h.1M216.4 64.4v.5"/>
<path d="M216.4 66v.7M218.4 66h.1M218.4 64.9h.1M62.4 92.8h4.1M62.4 91.7h4.1M64.4 91.7h.1M64.4 92.8h.1M64.4 91.3v.4M64.4 92.8v.7M66.5 92.8h.1M66.5 91.7h.1M118.1 90.1h.1"/>
<path d="M118.1 90.1h.4M118.5 90.1h.1M120.3 91.3h.1M120.3 86.8h.1M120.3 86.8v2.2M120.3 91.3v2.2M122.1 87.9h.1M122.1 87.9h.4M122.5 89h.1M122.5 87.9h.1M122.5 89h-4.4v1.1M122.5 87.9v1.1"/>
<path d="M163 90.6h4M163 89.4h4M165 89.4h.1M165 90.6h.1M165 89v.4M165 90.6v.7M167 90.6h.1M167 89.4h.1M28.9 115.2h4M28.9 114h4M30.9 114h.1M30.9 115.2h.1"/>
<path d="M30.9 113.6v.4M30.9 115.2v.6M32.9 115.2h.1M32.9 114h.1M44.3 109.1a1.1 1.1 0 0 1 1.1-1.1 1.1 1.1 0 0 1 1.1 1.1M46.6 109.1a1.08 1.08 0 0 1 1-1.1 1.08 1.08 0 0 1 1.1 1.1 1.12 1.12 0 0 1 1.1-1.1 1.12 1.12 0 0 1 1.2 1.1M98 118.1l.6 .6M98.6 118.7h.1M100 117.4h.1M100 117.4l-1.4 1.3M100 117.4l1.3 1.3M101.3 118.7h.1"/>
<path d="M102.7 117.4h.1M102.7 117.4l-1.4 1.3M102.7 117.4l1.3 1.3M104 118.7h.1M104.6 118.1h.1M104.6 118.1l-.6 .6M227.8 121.9h4.1M227.8 120.8h4.1M229.8 138h.1M229.8 120.8h.1M229.8 121.9h.1M229.8 120.3v.5"/>
<path d="M229.8 121.9v.6M229.8 136v2M229.8 138l2.5 1.5M231.9 121.9h.1M231.9 120.8h.1M232.3 139.5h.1M232.3 138.2v4.5M218.9 157.6h4M218.9 156.5h4M220.9 156.5h.1M220.9 157.6h.1M220.9 156.1v.4"/>
<path d="M220.9 157.6v.7M222.9 157.6h.1M222.9 156.5h.1M229.8 142.9h.1M229.8 144.9h.1M229.8 142.9v2M232.3 140.4h.1M232.3 142.7h.1M232.3 140.4h4.3M232.3 141.3l-2.5 1.6M78.1 164.3h4M78.1 163.2h4"/>
<path d="M80.1 163.2h.1M80.1 164.3h.1M80.1 162.8v.4M80.1 164.3v.7M82.1 164.3h.1M82.1 163.2h.1"/>
<circle cx="231.4" cy="140.4" r="2.88"/>
</g>
<g fill="#00f" stroke="#00f" stroke-width=".21">
<path d="M120.3 89l2.2 2.3h-4.4z"/>
<path d="M231.4 138.4l.9 1.1-1.3-.4z"/>
<path d="M33.1 15.9l2.3 1.6-2.3 1.5z" fill-rule="evenodd"/>
</g>
<path d="M237.2 139.7v1.4l-.6-.7z" fill="#f00" stroke="#f00" stroke-width=".21"/>
<g fill="#f0f" stroke="#f0f" stroke-width=".21">
<circle cx="229.8" cy="151.6" r=".42"/>
<circle cx="258.8" cy="142.6" r=".43"/>
<circle cx="247.7" cy="131.5" r=".43"/>
<circle cx="241" cy="35.3" r=".42"/>
<circle cx="220.9" cy="151.6" r=".43"/>
<circle cx="80" cy="158.3" r=".42"/>
<circle cx="216.4" cy="30.9" r=".43"/>
<circle cx="227.6" cy="59.9" r=".42"/>
<circle cx="216.4" cy="59.9" r=".42"/>
<circle cx="71.1" cy="158.3" r=".42"/>
<circle cx="241" cy="48.8" r=".42"/>
<circle cx="57.7" cy="17.5" r=".42"/>
<circle cx="229.8" cy="115.8" r=".42"/>
<circle cx="97.9" cy="66.6" r=".43"/>
<circle cx="118.1" cy="66.6" r=".42"/>
<circle cx="120.3" cy="82.3" r=".43"/>
<circle cx="144.9" cy="82.3" r=".42"/>
<circle cx="133.7" cy="82.3" r=".42"/>
<circle cx="165" cy="82.3" r=".43"/>
<circle cx="82.3" cy="82.3" r=".42"/>
<circle cx="73.4" cy="82.3" r=".42"/>
<circle cx="64.4" cy="82.3" r=".43"/>
<circle cx="156" cy="100.2" r=".42"/>
<circle cx="165" cy="100.2" r=".43"/>
<circle cx="106.9" cy="100.2" r=".42"/>
<circle cx="73.4" cy="100.2" r=".42"/>
<circle cx="180.6" cy="82.3" r=".42"/>
<circle cx="180.6" cy="100.2" r=".42"/>
<circle cx="64.4" cy="17.5" r=".43"/>
<circle cx="73.4" cy="17.5" r=".42"/>
<circle cx="129.2" cy="26.4" r=".42"/>
<circle cx="147.1" cy="26.4" r=".42"/>
<circle cx="147.1" cy="39.8" r=".42"/>
<circle cx="158.3" cy="26.4" r=".42"/>
<circle cx="120.3" cy="39.8" r=".43"/>
<circle cx="84.5" cy="44.3" r=".42"/>
<circle cx="167.2" cy="26.4" r=".42"/>
<circle cx="21.9" cy="120.3" r=".43"/>
<circle cx="93.5" cy="113.6" r=".42"/>
<circle cx="57.7" cy="109.1" r=".43"/>
<circle cx="39.8" cy="120.3" r=".43"/>
<circle cx="57.7" cy="120.3" r=".43"/>
<circle cx="30.9" cy="109.1" r=".44"/>
<circle cx="39.8" cy="109.1" r=".43"/>
<circle cx="144.9" cy="113.6" r=".42"/>
<circle cx="118.1" cy="113.6" r=".42"/>
<circle cx="122.5" cy="109.1" r=".43"/>
<circle cx="30.9" cy="120.3" r=".44"/>
<circle cx="21.9" cy="109.1" r=".43"/>
<circle cx="144.9" cy="100.2" r=".42"/>
<circle cx="156" cy="82.3" r=".42"/>
<circle cx="120.3" cy="100.2" r=".43"/>
<circle cx="133.7" cy="100.2" r=".42"/>
<circle cx="247.7" cy="115.8" r=".42"/>
<circle cx="173.9" cy="82.3" r=".42"/>
<circle cx="173.9" cy="100.2" r=".42"/>
</g>
<text font-size="22.7" fill="#e0e0e0" x="105.1" y="161.5" transform="rotate(-45 105.1 161.5)">UnRegistered</text>
<g font-size="4.4">
<text x="136.4" y="128.9">SWITCH REGULATOR</text>
<text x="131.5" y="133.5">GENERATE DC5V FOR USB</text>
<text x="51" y="144.5">SWITCH REGULATOR</text>
<text x="55.9" y="149.1">GENERATE 1.2V</text>
</g>
<g font-size="4.2">
<text x="212" y="19.2">PNP TO GENERATE 2.0V</text>
<text x="212" y="23.5">For Ethernet Transformer</text>
<text x="200.8" y="106.4">PNP GENERATE 2.5V For DDR1 SDRAM</text>
</g>
<text font-size="3.6" x="205" y="187.5">AP121 Power</text>
<g font-size="2.9">
<text x="13" y="13.2">12~24V input</text>
<text x="209.7" y="77.9">100mA x number of RJ45 ports for 10Mbps;</text>
<text x="209.7" y="80.8">40mA x number of RJ45 ports for 100Mbps.</text>
<text x="205.2" y="169.5">Caution on Vce_sat</text>
<text x="135.7" y="184.7">Atheros Communications, Inc.</text>
<text x="200.6" y="195.8">7</text>
<text x="216.2" y="195.8">8</text>
</g>
<g font-size="2">
<text x="15.7" y="18">DCIN</text>
<text x="28.2" y="17">1</text>
<text x="39.2" y="17">2</text>
<text x="43.8" y="17">1</text>
<text x="54.8" y="17">2</text>
<text x="26.4" y="21.5">DIO_SMB_H2D5</text>
<text x="46.6" y="23.8">F1206</text>
<text x="165" y="19.3">VDD33</text>
<text x="64.4" y="28.2">C0805</text>
<text x="75.6" y="28.2">R0402</text>
<text x="90.8" y="25.9">2</text>
<text x="112.9" y="25.9">1</text>
<text x="115.8" y="28.2">C0402</text>
<text x="133.7" y="28.2">+/-25%</text>
<text x="149.3" y="26">L8080_H4</text>
<text x="214.2" y="26">VDD33</text>
<text x="90.8" y="30.4">7</text>
<text x="90.8" y="34.9">8</text>
<text x="112.9" y="30.4">3</text>
<text x="112.9" y="34.9">5</text>
<text x="225.4" y="32.7">R1206</text>
<text x="90.8" y="39.3">4</text>
<text x="112.9" y="39.3">6</text>
<text x="149.3" y="37.2">R0402</text>
<text x="158.3" y="37.2">C0805</text>
<text x="167.3" y="37.2">C0805</text>
<text x="216.4" y="41.6">C0402</text>
<text x="89.2" y="43.8">G1</text>
<text x="227.1" y="42.7" transform="rotate(-90 227.1 42.7)">2</text>
<text x="243.2" y="46.1">R0402</text>
<text x="253.9" y="42.7" transform="rotate(-90 253.9 42.7)">2</text>
<text x="75.6" y="48.4">C0402</text>
<text x="86.8" y="52.8">SO_8P_G1_6D2X5_1D27_H1D75_A</text>
<text x="120.3" y="50.6">C0402</text>
<text x="129.2" y="50.6">C0402</text>
<text x="149.3" y="50.6">R0402</text>
<text x="235.9" y="48.3">1</text>
<text x="245" y="48.3">1</text>
<text x="256.7" y="52.8">SOT23</text>
<text x="131.5" y="59.6">R0402</text>
<text x="213.7" y="55.1">2.0V</text>
<text x="227.1" y="55.9" transform="rotate(-90 227.1 55.9)">3</text>
<text x="227.6" y="57.3">SOT23</text>
<text x="253.9" y="55.9" transform="rotate(-90 253.9 55.9)">3</text>
<text x="106.9" y="64">C0402</text>
<text x="86.8" y="70.7">R0402</text>
<text x="109.1" y="68.5">R0402</text>
<text x="216.4" y="70.7">C0603</text>
<text x="97.4" y="74" transform="rotate(-90 97.4 74)">5</text>
<text x="101.9" y="74" transform="rotate(-90 101.9 74)">1</text>
<text x="104.1" y="74" transform="rotate(-90 104.1 74)">6</text>
<text x="106.4" y="74" transform="rotate(-90 106.4 74)">8</text>
<text x="106.9" y="75.2">SO_8P_6D1X5_1D27_H1D75</text>
<text x="178.4" y="77.4">5V</text>
<text x="198.5" y="77.4">ACIN</text>
<text x="90.8" y="81.8">2</text>
<text x="112.9" y="81.8">3</text>
<text x="136" y="81.9">L_2P_10D3X10D3_H4</text>
<text x="182.4" y="81.8">1</text>
<text x="193.4" y="81.8">2</text>
<text x="119.8" y="85.2" transform="rotate(-90 119.8 85.2)">2</text>
<text x="120.3" y="84.1">+/-25%</text>
<text x="189.6" y="84.1">DIO_SMB_H2D5</text>
<text x="84.5" y="95.3">R0402</text>
<text x="97.4" y="91.7" transform="rotate(-90 97.4 91.7)">7</text>
<text x="106.4" y="91.7" transform="rotate(-90 106.4 91.7)">4</text>
<text x="133.7" y="95.3">C0805</text>
<text x="144.9" y="95.3">C0805</text>
<text x="156.1" y="95.3">C0805</text>
<text x="165" y="95.3">C0805</text>
<text x="173.9" y="95.3">C0402</text>
<text x="180.7" y="95.3">C0402</text>
<text x="64.4" y="97.5">C1210</text>
<text x="73.4" y="97.5">C1210</text>
<text x="119.8" y="96.1" transform="rotate(-90 119.8 96.1)">1</text>
<text x="120.3" y="97.5">DIO_SMA_H2D</text>
<text x="134.3" y="97.5">3</text>
<text x="19.5" y="103.8">DCIN</text>
<text x="39.8" y="106.5">L_2P_10D3X10D3_H4</text>
<text x="72.9" y="108.6">1</text>
<text x="72.9" y="113.1">2</text>
<text x="86.1" y="113.1">3</text>
<text x="86.1" y="108.6">4</text>
<text x="151.1" y="113.1">1</text>
<text x="151.1" y="108.6">2</text>
<text x="227.6" y="110.9">VDD33</text>
<text x="22" y="117.6">103/25V</text>
<text x="22" y="119.9">C0402</text>
<text x="30.9" y="119.9">C1210</text>
<text x="39.8" y="119.9">C1210</text>
<text x="57.7" y="119.9">C1210</text>
<text x="66.7" y="122.1">L_4P_9X5D5_H5_POWERCHOKE</text>
<text x="124.8" y="124.4">DIO_SMB_H2D5</text>
<text x="153.8" y="122.1">JWAFER_2P_11D5X7D5_2D5_H5D8</text>
<text x="229.8" y="126.6">C0402</text>
<text x="261.1" y="126.6">R0402</text>
<text x="229.3" y="134.4" transform="rotate(-90 229.3 134.4)">2</text>
<text x="247.2" y="136.6" transform="rotate(-90 247.2 136.6)">2</text>
<text x="216" y="142.2">VDD_DDR</text>
<text x="238.1" y="139.9">1</text>
<text x="256" y="142.1">1</text>
<text x="229.3" y="147.6" transform="rotate(-90 229.3 147.6)">3</text>
<text x="229.8" y="149">SOT23</text>
<text x="247.2" y="149.8" transform="rotate(-90 247.2 149.8)">3</text>
<text x="247.7" y="151.2">SOT23</text>
<text x="55.5" y="160.1">L2520_H1D2</text>
<text x="220.9" y="162.3">C0603</text>
<text x="71.1" y="169.1">C0805</text>
<text x="80.1" y="169.1">C0402</text>
<text x="196.1" y="183.8">Title</text>
<text x="135.7" y="188.3">5480 Great America Parkway</text>
<text x="135.7" y="190.5">Santa Clara, CA 95054</text>
<text x="120.1" y="195">Date Thursday, August 02, 2012</text>
<text x="158.1" y="195">Size Custom</text>
<text x="171.5" y="195">Rev</text>
<text x="179.1" y="195">000</text>
<text x="187.1" y="195">Sheet</text>
<text x="209.5" y="195">of</text>
<text x="231.9" y="192.7">DWG NO</text>
</g>
<g font-size="2" fill="#000080">
<text x="28.7" y="14.9">D2</text>
<text x="47.7" y="15.1">F2</text>
<text x="26.4" y="19.3">1N5822</text>
<text x="46.6" y="21.5">FUSE/2A</text>
<text x="64.4" y="21.5">C154</text>
<text x="75.6" y="23.8">R94</text>
<text x="93.5" y="21.5">U7</text>
<text x="64.4" y="26">22uF/25V</text>
<text x="75.6" y="26">100K/1%</text>
<text x="118.1" y="26">C93</text>
<text x="124.8" y="26">104/16V</text>
<text x="133.7" y="26">L13</text>
<text x="142.7" y="26">10uH</text>
<text x="149.3" y="32.7">R96</text>
<text x="149.3" y="35">26.1K/1%</text>
<text x="158.3" y="30.5">C94</text>
<text x="158.3" y="35">22uF/25V</text>
<text x="167.3" y="30.5">C95</text>
<text x="167.3" y="35">22uF/25V</text>
<text x="216.4" y="35">C99</text>
<text x="220.9" y="30.5">R95</text>
<text x="229.8" y="30.5">1R/5%</text>
<text x="75.6" y="41.6">C98</text>
<text x="216.4" y="39.4">103/25V</text>
<text x="243.2" y="41.6">R98</text>
<text x="75.6" y="46.1">104/16V</text>
<text x="120.3" y="43.9">C96</text>
<text x="129.2" y="43.9">C97</text>
<text x="149.3" y="46.1">R97</text>
<text x="227.6" y="43.9">Q1</text>
<text x="243.2" y="43.9">NC</text>
<text x="93.5" y="50.6">TD1482</text>
<text x="120.3" y="48.4">NC</text>
<text x="129.2" y="48.4">333/50V</text>
<text x="149.3" y="48.4">10K/1%</text>
<text x="256.7" y="48.4">Q2</text>
<text x="256.7" y="50.6">MMBT2907A</text>
<text x="131.5" y="55.1">R99</text>
<text x="131.5" y="57.3">13K/1%</text>
<text x="227.6" y="55.1">MMBT2907A</text>
<text x="100.2" y="61.8">C100</text>
<text x="106.9" y="61.8">103/25V</text>
<text x="216.4" y="64">C101</text>
<text x="82.3" y="66.2">R100</text>
<text x="91.3" y="66.2">2K/1%</text>
<text x="100.2" y="66.2">R101</text>
<text x="109.1" y="66.2">6.2K/1%</text>
<text x="216.4" y="68.5">10uF/6.3V</text>
<text x="93.5" y="75.2">U8</text>
<text x="120.3" y="81.9">L14</text>
<text x="129.2" y="81.9">15uH</text>
<text x="182.9" y="79.7">D4</text>
<text x="133.7" y="88.6">C109</text>
<text x="144.9" y="88.6">C110</text>
<text x="156.1" y="88.6">C104</text>
<text x="165" y="88.6">C105</text>
<text x="173.9" y="88.6">C106</text>
<text x="180.7" y="84.1">1N5822</text>
<text x="180.7" y="88.6">C107</text>
<text x="64.4" y="90.8">C102</text>
<text x="64.4" y="95.3">47uF/25V</text>
<text x="73.4" y="90.8">C103</text>
<text x="73.4" y="95.3">47uF/25V</text>
<text x="84.5" y="90.8">R102</text>
<text x="84.5" y="93.1">100K/1%</text>
<text x="93.5" y="90.8">TD1583</text>
<text x="122.5" y="90.8">D5</text>
<text x="122.5" y="93.1">SK33</text>
<text x="133.7" y="93.1">47uF/6.3V</text>
<text x="144.9" y="93.1">47uF/6.3V</text>
<text x="156.1" y="93.1">22uF/25V</text>
<text x="165" y="93.1">22uF/25V</text>
<text x="173.9" y="93.1">NC</text>
<text x="180.7" y="93.1">NC</text>
<text x="75.6" y="106.5">L18</text>
<text x="153.8" y="106">WAFER-2.5mm-2PIN</text>
<text x="22" y="113.2">C153</text>
<text x="30.9" y="113.2">C151</text>
<text x="39.8" y="113.2">C152</text>
<text x="39.8" y="108.7">L19</text>
<text x="51" y="108.7">6.8uH</text>
<text x="57.7" y="113.2">C150</text>
<text x="93.5" y="113.2">R131</text>
<text x="104.6" y="113.2">0R/5% R0805</text>
<text x="30.9" y="117.6">10uF/50V</text>
<text x="39.8" y="117.6">10uF/50V</text>
<text x="57.7" y="117.6">10uF/50V</text>
<text x="75.6" y="117.6">CHOKE CM</text>
<text x="93.5" y="117.6">R137</text>
<text x="104.6" y="117.6">0R/5% R0805</text>
<text x="124.8" y="119.9">D22</text>
<text x="133.7" y="119.9">SMBJ30A</text>
<text x="153.8" y="119.9">J2</text>
<text x="229.8" y="119.9">C108</text>
<text x="229.8" y="124.4">103/25V</text>
<text x="261.1" y="122.1">R103</text>
<text x="261.1" y="124.4">NC</text>
<text x="229.8" y="135.5">Q3</text>
<text x="247.7" y="137.8">Q4</text>
<text x="229.8" y="146.7">MMBT2907A</text>
<text x="247.7" y="149">MMBT2907A</text>
<text x="220.9" y="155.7">C113</text>
<text x="55.5" y="157.9">L16</text>
<text x="64.4" y="157.9">1uH</text>
<text x="220.9" y="160.1">10uF/6.3V</text>
<text x="71.1" y="162.3">C114</text>
<text x="71.1" y="166.8">22uF/25V</text>
<text x="80.1" y="162.3">C115</text>
<text x="80.1" y="166.8">104/16V</text>
</g>
<g font-size="2" fill="#004080">
<text x="94.6" y="27.4">VIN</text>
<text x="104.6" y="27.4">BOOT</text>
<text x="94.6" y="31.9">EN</text>
<text x="106.9" y="31.9">SW</text>
<text x="94.6" y="36.4">SS</text>
<text x="94.6" y="40.8">GND</text>
<text x="104.2" y="40.8">COMP</text>
<text x="107.7" y="36.4">FB</text>
<text x="94.6" y="45.3">G1</text>
<text x="94.6" y="83.3">VIN</text>
<text x="98.9" y="79.3" transform="rotate(-90 98.9 79.3)">FB</text>
<text x="103.4" y="80.7" transform="rotate(-90 103.4 80.7)">NC1</text>
<text x="105.6" y="80.7" transform="rotate(-90 105.6 80.7)">NC2</text>
<text x="106.9" y="83.3">SW</text>
<text x="107.9" y="80.7" transform="rotate(-90 107.9 80.7)">NC3</text>
<text x="98.9" y="87.9" transform="rotate(-90 98.9 87.9)">EN</text>
<text x="107.9" y="87.9" transform="rotate(-90 107.9 87.9)">GND</text>
</g>
<g font-size="2" fill="#f00">
<text x="245.5" y="58.2">CTRL20</text>
<text x="254.4" y="58.2">3</text>
<text x="270.1" y="143.1">LDO_OUT</text>
<text x="281.3" y="143.1">3</text>
<text x="30.9" y="158.8">3</text>
<text x="36" y="159.2">SW_REG_OUT</text>
<text x="92.4" y="158.6">VDD12_PMU</text>
<text x="109.1" y="158.8">3</text>
</g>
<g font-size="1.6">
<text x="36.2" y="8">5</text>
<text x="91.6" y="8">4</text>
<text x="147" y="8">3</text>
<text x="202.4" y="8">2</text>
<text x="257.8" y="8">1</text>
<text x="6.9" y="33.6">D</text>
<text x="286.1" y="33.6">D</text>
<text x="6.9" y="80.8">C</text>
<text x="286.1" y="80.8">C</text>
<text x="6.9" y="128.1">B</text>
<text x="286.1" y="128.1">B</text>
<text x="6.9" y="175.4">A</text>
<text x="286.1" y="175.4">A</text>
<text x="36.2" y="199.3">5</text>
<text x="91.6" y="199.3">4</text>
<text x="147" y="199.3">3</text>
<text x="202.4" y="199.3">2</text>
<text x="257.8" y="199.3">1</text>
</g>
</svg>
